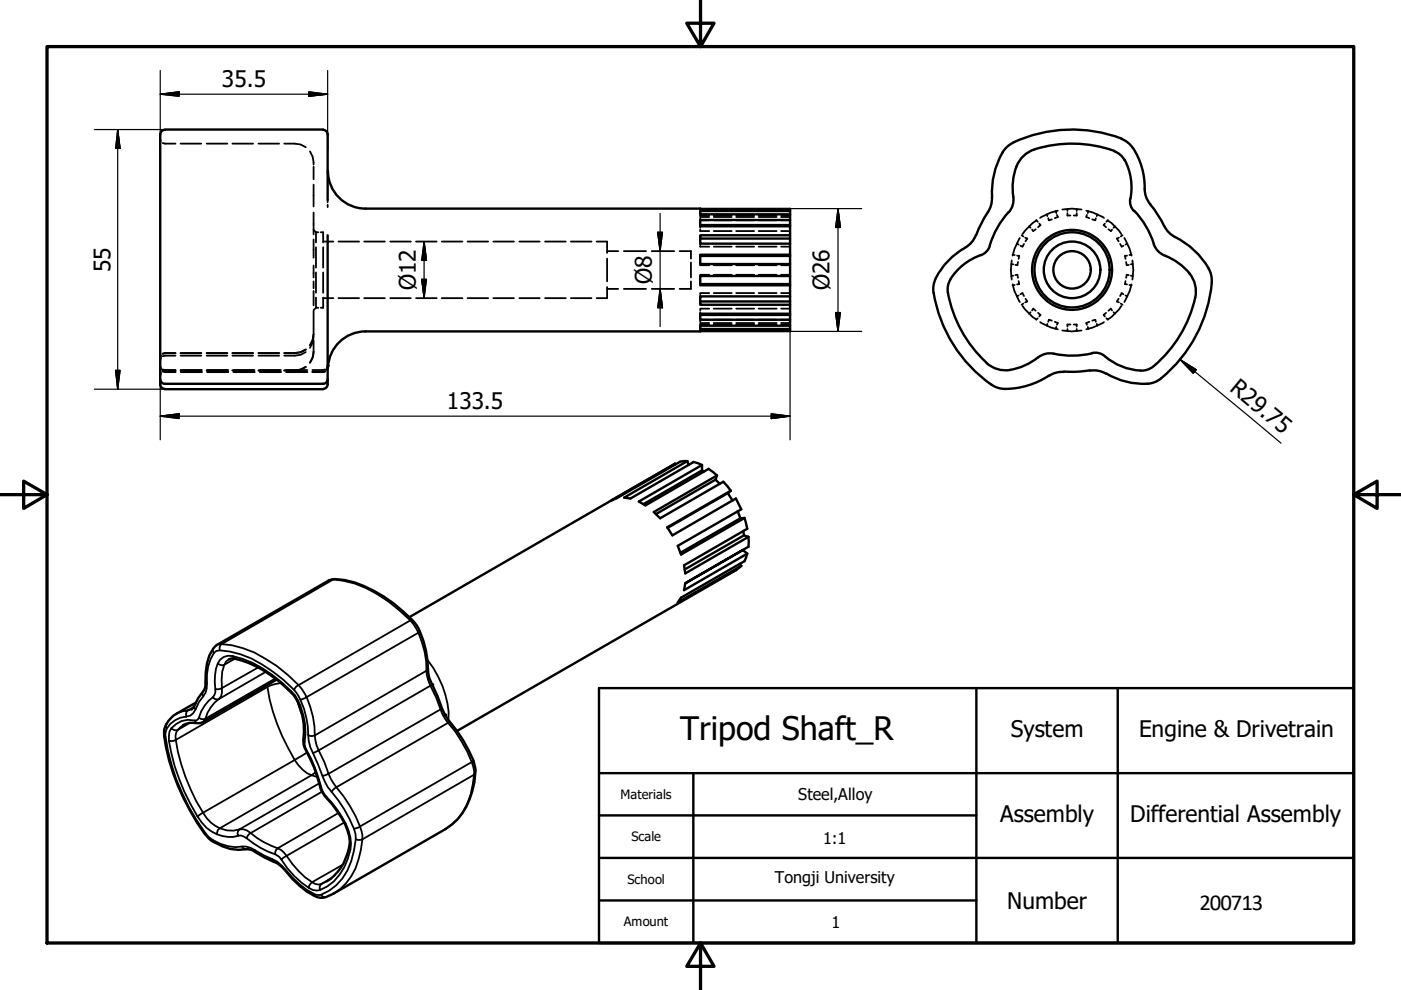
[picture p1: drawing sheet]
<svg xmlns="http://www.w3.org/2000/svg" width="297mm" height="210mm" viewBox="0 0 297 210" stroke-linecap="round" stroke-linejoin="round" font-family="sans-serif">
<g fill="none" stroke="#000" stroke-width=".51">
<path d="M34 28.5v53M35 27.5a.98 .98 0 0 0-1 1M35 27.5h33.5M68.5 27.5a.98 .98 0 0 1 1 1M69.5 28.5v13.9M69.5 36.3a8 8 0 0 0 8 7.9l90 .1v1.1M214.8 30.3a6.1 6.1 0 0 0-3.1 3.8 17 17 0 0 0-1.4 7.7M219.3 31.7a26.8 26.8 0 0 1 17 .3M219.4 31.7a6.6 6.6 0 0 0-4.5 6l-.2 1.6 .1 2.4a4 4 0 0 1-.9 3.3M236.2 32.1a5 5 0 0 1 3 3.6l.5 1.8 .2 1.8-.2 2.8M237.8 29.4l1.3 .8 1.1 1.2M237.8 29.4a29.7 29.7 0 0 0-23 .8"/>
<path d="M240.2 31.4a15.4 15.4 0 0 1 2.5 8.6M242.7 40l.3 1.7 .9 1.6M69.5 49.9v31.6M148.5 54.3h19M148.5 50.6h19M148.5 47.7h19M167.5 45.4v24.8l-90 .1a8 8 0 0 0-8 7.6M167.5 54h-19v2h19M167.5 49.9h-19v1.8h19M167.5 46.6h-19v1.4h19M167.5 44.7h-19v.7h19M167.5 58.5h-19v2h19"/>
<path d="M204.7 52.5a14.5 14.5 0 0 0-6.7 7.5l-.1 .5a6.9 6.9 0 0 0 .3 3.1 29.7 29.7 0 0 0 12 18M206.9 49.8l-.9 1.6-1.4 1.1M208 54.1a11.1 11.1 0 0 0-7 6.5 10.5 10.5 0 0 0 1 5.3 26.8 26.8 0 0 0 7.1 11M209.5 45a21.6 21.6 0 0 0-2.5 4.8M209.9 52.1l-.7 1.2-1.2 .8M210.3 41.9l-.2 1.6-.7 1.5M213.8 45a18.2 18.2 0 0 0-4 7.1M233.3 57.2a6 6 0 0 0-8.7-5.3 6 6 0 0 0-.8 10.2 6 6 0 0 0 9.4-3.9l.1-1M235.3 57.2a8 8 0 0 0-11.7-7 8 8 0 0 0-.9 13.5 8 8 0 0 0 12.5-5.4l.1-1.1M235.8 57.2a8.5 8.5 0 0 0-12.4-7.5 8.5 8.5 0 0 0-1 14.5 8.5 8.5 0 0 0 13.3-5.8l.1-1.2M239.6 42.1l.1 1.4 .7 1.3M240.5 44.7a18.6 18.6 0 0 1 4.3 7.5 4 4 0 0 0 2.2 2"/>
<path d="M243.8 43.3a25.7 25.7 0 0 1 3.3 5.1l1.1 1.3 1 .6M247 54.2a12.6 12.6 0 0 1 5.2 3.8M249.1 50.3a17 17 0 0 1 7.2 6.6M252.2 58a6.3 6.3 0 0 1 .9 6.4 26.8 26.8 0 0 1-8.5 13.2M256.2 56.9l.6 1.5 .1 1.5M256.9 59.9a29.7 29.7 0 0 1-10.7 20.3M69.5 78h.1M148.5 60.2h19M148.5 63.9h19M148.5 66.8h19M167.5 69.1h-19v.7h19M167.5 66.5h-19v1.3h19"/>
<path d="M167.5 62.8h-19v1.8h19M209.1 76.9a6 6 0 0 0 5.1 1.5M220 75.8a12.6 12.6 0 0 1-5.9 2.6M222.4 79.6a16.2 16.2 0 0 1-10.3 2.8l-1.9-.8M223.4 75a4 4 0 0 0-3.3 .8M225.6 78.9l-1.6 .1-1.6 .7M231.1 78.6h1.7l1.7 .6M231.1 78.5a21.6 21.6 0 0 1-5.5 .3M231.5 74.9h1.5a4.5 4.5 0 0 1 2 1.2 12.6 12.6 0 0 0 6.9 2.5M231.6 74.9a18.2 18.2 0 0 1-8.2 .1M234.5 79.2a15.4 15.4 0 0 0 8.8 2.2M244.6 77.6l-1.3 .8-1.5 .2"/>
<path d="M34 80.4a.98 .98 0 0 0 1 1M34 81.5a.98 .98 0 0 0 1 1M35 82.5h33.5M35 81.4h33.5M69.5 81.5a.98 .98 0 0 1-1 1M69.5 80.4a.98 .98 0 0 1-1 1M149.3 100l-.5-.3-12.4 7.2M150.2 99.4l-13.4 7.8-1.4-.9 13.4-7.7v1.1M246.1 80.2l-1.3 .8-1.6 .4"/>
<circle cx="227.3" cy="57.2" r="4"/>
</g>
<g fill="none" stroke="#000" stroke-width=".38">
<path d="M34 29.5l.1 .4M34.5 30.3l2.7 .2M38.3 30.5h4.4M43.8 30.5h4.4M49.3 30.5h4.4M54.8 30.5h4.4M60.3 30.5h2.2l1.3 .1 1 .6M65.7 32.1l.6 1.1 .2 1.7M66.5 35.3v2.7M66.5 39.2v4.6M66.5 59.7v1.4M66.5 45.1v4.6"/>
<path d="M66.5 50.8v3.8M66.5 56.3v2.5M66.5 48.7l.2 .2M66.8 49.1l.2 .1M67 49.2v2.2M67 52.4v4.3M67 57.8v4.3M67 49.2h.5M68 49.2h.5v2.2M68.5 52.4v4.3M68.5 57.8v4.3M68.5 51.2h2.2"/>
<path d="M69.5 42.4v.5M69.5 43.4v.5M71.8 51.2h4.3M77.2 51.2h4.4M82.7 51.2h4.4M88.2 51.2h4.4M93.7 51.2h4.3M99.1 51.2h4.4M104.6 51.2h4.4M110.1 51.2h4.3M115.6 51.2h4.4M121 51.2h4.4"/>
<path d="M126.5 51.2h2.2v2.4M128.7 54.8v4.9M128.7 53.2h2.4M132.3 53.2h4.7M138.2 53.2h4.7M144.1 53.2h2.4v1.6M146.5 55.7v3.1M146.5 59.7v1.5h-2.4M148.5 45.7h1.9M148.5 44.3v.1M148.5 44.5v.2M148.5 45.4v.4"/>
<path d="M148.5 46.3v.3M148.5 48v.3M148.5 48.7v.3h1.9M148.5 51.7v.2M148.5 52.1v.2h1.9M148.5 56h.1M148.5 56.2h1.9M148.5 58.5h.1M148.5 46.7h1.9M148.5 46h1.9M150.4 58.3h-1.9M151.3 45.7h3.8"/>
<path d="M151.3 58.3h3.8M151.3 56.2h3.8M151.3 52.3h3.8M151.3 49h3.8M151.3 46.7h3.8M151.3 46h3.8M156.1 45.7h3.8M156.1 58.3h3.8M156.1 56.2h3.8M156.1 52.3h3.8M156.1 49h3.8M156.1 46.7h3.8"/>
<path d="M156.1 46h3.8M160.8 45.7h3.9M160.8 58.3h3.9M160.8 56.2h3.9M160.8 52.3h3.9M160.8 49h3.9M160.8 46.7h3.9M160.8 46h3.9M165.6 45.7h1.9M165.6 58.3h1.9M165.6 56.2h1.9M165.6 52.3h1.9"/>
<path d="M165.6 49h1.9M165.6 46.7h1.9M165.6 46h1.9M214.4 56h.4M214.5 55.2l-.2 2 .2 2.1M214.7 54l.4 .1M214.8 58.5h-.4M215.3 58.3h.4l.1 .6M215.6 51.7l.4 .2M215.6 54.2l.5 .1-.1 .6M215.8 55.5l-.1 .7h-.4M216 59.6l.1 .6-.5 .1"/>
<path d="M216.2 50.5l-1.1 2.3-.4 1.4M216.6 49.9l.4 .2M217.1 51.7l-.3 .6-.5-.2M217.4 50.4l.4 .2-.4 .6M218.2 48l.3 .3M219.6 48.6l-.5 .4-.3-.3M219.7 46.8l-.8 .5-2.1 2.3M219.7 46.6l.3 .4M220.3 47.4l.3 .3-.5 .5M221.9 45.4l.2 .4M222.2 46.3l.2 .4 .6-.2M223.8 44.7l.2 .5"/>
<path d="M224.1 45.6l.2 .4-.7 .3M224.3 44.7l-1.5 .4-2.3 1.1M225.2 44.4l2.1-.2 2 .2M226.3 45.2v.5h.6M226.3 44.3v.4M228.3 45.2v.5h-.7M228.3 44.3v.4M230.3 44.7l1.4 .4 2.4 1.1M230.4 45.6l-.1 .4 .6 .3M230.8 44.7l-.2 .5M232.3 46.3l-.1 .4-.6-.2M232.7 45.4l-.2 .4"/>
<path d="M234.3 47.4l-.3 .3 .5 .5M234.9 46.8l.7 .5 1.6 1.6 .5 .7M234.9 46.6l-.3 .4M235 48.6l.5 .4 .3-.3M236.4 48l-.3 .3M237.2 50.4l-.4 .2 .4 .6M237.5 51.7l.3 .6 .4-.2M238 49.9l-.4 .2M238.4 50.5l1.1 2.3 .4 1.4M238.6 59.6l-.1 .6 .5 .1M238.8 55.5l.1 .7h.4M239 54.2l-.5 .1 .1 .6"/>
<path d="M239 51.7l-.4 .2M239.3 58.3h-.4l-.1 .6M239.8 58.5h.4M239.9 54l-.4 .1M240.1 55.2l.2 2-.2 2.1M240.2 56h-.4M34 77.5l.1 .5M34 77.9l.1 .5M34 77.8l.1 .5M34.1 79l-.1 .5M34.1 79.1l-.1 .5M34.1 75.4l-.1 .5"/>
<path d="M34.1 75.3l-.1 .5M34.1 75.9l-.1 .5M34.5 78.3l2.7 .2M34.5 78.8l2.7 .1M37.2 74.8l-2.7 .2M37.2 75.4l-2.7 .1M37.2 74.9l-2.7 .1M37.2 78.6l-2.7 .1M37.2 78.5l-2.7 .1 .5 .2h2.2M38.3 78.6h4.4M38.3 74.9h4.4M38.3 75.4h4.4"/>
<path d="M38.3 74.8h4.4M38.3 78.5h4.4M38.4 78.8h4.4M38.4 78.9h4.4M38.4 78.5h4.4M43.8 78.6h4.4M43.8 74.9h4.4M43.8 75.4h4.4M43.8 74.8h4.4M43.8 78.5h4.4M43.9 78.8h4.5M43.9 78.9h4.5"/>
<path d="M43.9 78.5h4.5M49.3 78.6h4.4M49.3 74.9h4.4M49.3 75.4h4.4M49.3 74.8h4.4M49.3 78.5h4.4M49.5 78.8h4.5M49.5 78.9h4.5M49.5 78.5h4.5M54.8 78.6h4.4M54.8 74.9h4.4M54.8 75.4h4.4"/>
<path d="M54.8 74.8h4.4M54.8 78.5h4.4M55.1 78.8h4.5M55.1 78.9h4.5M55.1 78.5h4.5M60.6 78.5h4.6M60.7 78.8h4.5M60.7 78.9h4.5M64.8 74.1l-1 .6-1.3 .2h-2.2M64.8 74.6l-1 .6-1.3 .2h-2.2M64.8 74.1l-1 .5-1.3 .2h-2.2M64.8 77.8l-1 .6-1.3 .2h-2.2"/>
<path d="M64.8 77.8a4.3 4.3 0 0 1-2.3 .7h-2.2M66.5 61.7v3M66.5 65.9v5l-.2 1.2-.6 1.2M66.5 71.4l-.2 1.2-.6 1.2M66.5 70.8l-.2 1.2-.6 1.2M66.5 72.1v2.5l-.2 1.3-.6 1M66.5 74.5a4.3 4.3 0 0 1-.8 2.4M66.7 65.6l-.2 .2M67 63.1v2.1M67 65.2h.5M67 65.2l-.2 .2M68.5 63.1v2.1h-.5"/>
<path d="M68.5 63.2h2.2M69 78.6l-.5 .2h-2.3M69 78.3l-.5 .2h-2.3M69 78.8l-.5 .1h-2.3M69.5 77.9l-.2 .4M69.5 77.5l-.2 .5M69.5 78l-.2 .5M71.8 63.2h4.3M77.2 63.2h4.4M82.7 63.2h4.4M88.2 63.2h4.4M93.7 63.2h4.3"/>
<path d="M99.1 63.2h4.4M104.6 63.2h4.4M110.1 63.2h4.3M115.6 63.2h4.4M121 63.2h4.4M128.7 60.9v2.3h-2.2M128.7 61.2h2.4M132.3 61.2h4.7M138.2 61.2h4.7M148.5 68.8h1.9M148.5 62.6v.2M148.5 66.2v.3"/>
<path d="M148.5 68.7v.4M148.5 69.8v.1M148.5 70.1v.1M148.5 68.5h1.9M150.4 67.8h-1.9v.4M150.4 62.1h-1.9v.3M150.4 65.4h-1.9v.4M151.3 68.8h3.8M151.3 68.5h3.8M151.3 67.8h3.8M151.3 62.1h3.8M151.3 65.4h3.8"/>
<path d="M156.1 68.8h3.8M156.1 68.5h3.8M156.1 67.8h3.8M156.1 62.1h3.8M156.1 65.4h3.8M160.8 68.8h3.9M160.8 68.5h3.9M160.8 67.8h3.9M160.8 62.1h3.9M160.8 65.4h3.9M165.6 68.8h1.9M165.6 68.5h1.9"/>
<path d="M165.6 67.8h1.9M165.6 62.1h1.9M165.6 65.4h1.9M214.7 60.3l.4 1.4 1.1 2.3M215.1 60.4l-.4 .1M216 62.6l-.4 .2M216.3 62.4l.5-.3 .3 .7M216.8 64.9l2.1 2.3 .8 .5M217 64.4l-.4 .2M217.4 63.3l.4 .6-.4 .2M218.5 66.2l-.3 .3M218.8 65.8l.3-.4 .5 .5"/>
<path d="M220 67.5l-.3 .3M220.1 66.3l.5 .5-.3 .3M220.5 68.3l2.3 1.1 1.5 .4M222.1 68.7l-.2 .4M223 68l-.6-.2-.2 .4M223.6 68.2l.7 .3-.2 .4M224 69.3l-.2 .5M225.2 70.1l2.1 .2 2-.2M226.3 69.8v.4M226.9 68.8h-.6v.5M227.6 68.8h.7v.5M228.3 69.8v.4"/>
<path d="M230.6 69.3l.2 .5M230.9 68.2l-.6 .3 .1 .4M231.6 68l.6-.2 .1 .4M232.5 68.7l.2 .4M234.1 68.3l-2.4 1.1-1.4 .4M234.5 66.3l-.5 .5 .3 .3M234.6 67.5l.3 .3M235.8 65.8l-.3-.4-.5 .5M236.1 66.2l.3 .3M237.2 63.3l-.4 .6 .4 .2M237.6 64.4l.4 .2M237.7 64.9l-.5 .7-1.6 1.6-.7 .5"/>
<path d="M238.2 62.4l-.4-.3-.3 .7M238.6 62.6l.4 .2M239.5 60.4l.4 .1M239.9 60.3l-.4 1.4-1.1 2.3"/>
</g>
<circle cx="69.5" cy="77.9" r=".19" fill="#000"/>
<circle cx="69.5" cy="77.5" r=".25" fill="#000"/>
<g fill="none" stroke="#000" stroke-width=".38">
<path d="M45.2 137.5l-.1 .5 .2 .5M45.3 138.5l.5-.5a15.2 15.2 0 0 1 9.8 2.9 29.7 29.7 0 0 1 7.3 6 16.6 16.6 0 0 1 2.4 9l.5 2.5 1.6 3.7a17.8 17.8 0 0 0 4.3 7.5 25 25 0 0 1 3.7 7.2 14.9 14.9 0 0 1-4.2 10.9l-1.5 1.2-1.6 .8-.5 .1a7.4 7.4 0 0 1-4.2-2.4l-1.4-1.4a12.1 12.1 0 0 0-6.1-4.7l-1.9-1.1a4.9 4.9 0 0 0-4.1-.6 8.9 8.9 0 0 1-6.4-3 44.2 44.2 0 0 1-8.4-21 4.6 4.6 0 0 1 4.4-3.7l.8-.2 .7-.5 1.2-2.3a4.9 4.9 0 0 0 1.7-4 10.3 10.3 0 0 1 1.4-6.4zM46 136.8l1-.2-.3 .3-.1 1M48.5 139.8l-.6 .4-.3 .7M49.3 139.1a25.8 25.8 0 0 1 12.4 7.4v.3M49.8 139.7l-2.2 1.2M49.8 139.7l-.3-.2-.2-.4a2.65 2.65 0 0 0-3.1 1.6M69.7 123.1l.5-.2a18.2 18.2 0 0 1 9.7 3.1l2.5 1.5 4.6 4M71.1 122.8h-.4l-23.7 13.8a19.8 19.8 0 0 1 9.3 3.1l2.4 1.5 2.3 1.9 2.3 2.2-.4 .2-.5 .8M87 131.5l-23.7 13.8 1.7 2.5-1.3 .6M87 131.5l.6 .8 1.1 1.8M87.4 131.5h-.4"/>
<path d="M88.7 134.1l-23.7 13.7a19.8 19.8 0 0 1 1.7 8.1l-.9 .2-.5-.2M88.7 134.1a19.2 19.2 0 0 1 1.7 8.1M89 133.9l-.3 .2M90.7 140a20.8 20.8 0 0 1 4.4 11v1.7M34.8 156.1l.3 .2M35.2 153.6l-.1 .4 .3 .5M37.3 156.9l19.4-11.3a41.8 41.8 0 0 0 5.8 15.5l2.6-1.6M37.3 156.9a41 41 0 0 0 5.8 15.4M37.3 156.9l-.5 .2h-1a44.7 44.7 0 0 0 6 16M37.5 151.3l1.1-.5 1.3-.2-.3 .3-.1 1M37.7 154.8l-.4 .6v1.5M37.7 154.8l-.9-.1-.5-.3-.4 .7-.1 2"/>
<path d="M38.9 153.7l-1.2 1.1M40.3 153.3l-2.6 1.5M41.1 149.9l-1.2 .7 .7-.2M41.2 149.6v.4l.3 .4M41.8 153.3l-.3-.2-.2-.3a4.8 4.8 0 0 0-5 1.6M43.1 146.5l-.2 .3 .2 .8M43.6 152.4l-.6 .7M43.6 152.4h-1l-.4-.2-.5 .6h-.4M43.6 144.6l.3 .3M46.4 148.2a7.8 7.8 0 0 0-2.8 4.2M46.4 148.2h-.9l-.4-.4a8.3 8.3 0 0 0-2.9 4.4M47.1 145.9v1l-.2 .8-.5 .5"/>
<path d="M47.1 145.9l-.5 .2h-.9v.7l-.6 1M47.6 140.9l-.5 1.5v3.5M47.6 140.9l-.5 .2-.9-.4a11 11 0 0 0-.5 5.4M54.7 141.5l-7.6 4.4M56.3 142.5l-9.9 5.7M58.4 143.9l-14.8 8.5M59.5 144.8l-2 .5-.8 .3-.1-.3M61.7 146.5l.8 .9 .7 1.1 .5 1.1h-.3M63.1 148.6l1 3.3M63.7 149.6a14 14 0 0 1 .9 7.7l-.3-.5M64.6 157.3l.1 1.1 .3 .6h-.2M65 159a32 32 0 0 1 3.1 7.8l-.3-.2"/>
<path d="M90.4 142.2l-23.7 13.7 .4 2.1 .5 1.1-1.2 .6M90.4 142.2l.1 .9a18.4 18.4 0 0 0 2 4.8l.9 2.5M90.7 141.8l-.3 .4M91 143.7l-.3 .4M91.6 145.1l-24 14 1.2 2.5 .9 2.5-.9 .3h-.5M93.4 150.4l-23.7 13.7 .4 1 1.2 1.8-1 1M93.4 150.4l.6 1.3 1 1.6M93.7 150.1l-.3 .3M94.4 151.5l-.4 .2M95 153.3l-23.7 13.6a28.7 28.7 0 0 1 5 8.3l-1.2 .5M95 153.3a28.7 28.7 0 0 1 5 8.3M95.4 153.1l-.4 .2"/>
<path d="M43.1 172.3a7.3 7.3 0 0 0 3.5 3.3M43.1 172.3l-1.3 .8a8.4 8.4 0 0 0 4.2 3.8M43.5 176.6l-.1 .2M45.1 178.1l.2 .4M46 176.9a6.5 6.5 0 0 0 4.5 .3M46.6 175.6l1.5 .5h1.4l1.2-.2M46.6 175.6l-.4 .3-.2 1M50.7 175.9l.8-.1 .8 .3 .8 .5M50.7 175.9l-.3 .8 .1 .5 .6-.1 1.2 .6M51.3 179.5l.3 .4 .6 .2M53.1 176.6a17.9 17.9 0 0 0 5.8 3.3M53.1 176.6l-.3 .3-.5 .8a18.5 18.5 0 0 0 6.1 3.4"/>
<path d="M58.9 179.9l.7 .3 1.2 1.3M58.9 179.9l-.5 .7v.5l.8 .6 .4 .5M66.9 163.7l-.9 .7a7.6 7.6 0 0 1-3.5-3.3l-19.4 11.2M67.3 164.8l-1.3-.4-19.4 11.2M67.7 166.1l-17 9.8M68.1 166.8l.2 .8 1 1.5v.2M68.3 167.9l-15.2 8.7M69.3 169.1a23.3 23.3 0 0 1 4 5.6h-.1M71.8 172.4l-12.9 7.5M73 174.4l-12.2 7.1M73.3 174.7a8.7 8.7 0 0 1 1 5.4l-.3-.6M100 161.6l-23.7 13.6 .5 1.9v.9l-.9 .1-.5-.2"/>
<path d="M100 161.6l.5 1.8v.8l-23.7 13.8a17.5 17.5 0 0 1-3.4 9.2l-1.3 1.3-1.4 1M100.4 161.3l-.4 .3M100.8 163.9l-.3 .3a16.1 16.1 0 0 1-3.4 9.4l-1.3 1.2-1.4 1M54 180.2l.2 .5M57.7 182.2l.3 .5M60.6 184.5v.2M60.8 181.5a18 18 0 0 0 5.4 5.5M60.8 181.5l-1.2 .7a19 19 0 0 0 5.9 6M66.2 187l.7 .4 .7 .2 .5-.2M66.2 187l-.7 .8v.4l.8 .5 .9 .1 .7-.1M66.4 189.5l.3 .5M68.1 189.7l.2 .3 .8 .2"/>
<path d="M69.3 186.9l-1.2 .5M70.2 186.2l-2.1 1.2M72.6 183.4l-6.4 3.6M74.3 180.1a11.2 11.2 0 0 1-6.4 8.6l-.1-.5 .3-.8"/>
</g>
<g fill="#000">
<circle cx="91.6" cy="145.1" r=".25"/>
<circle cx="94.4" cy="151.5" r=".25"/>
</g>
<g fill="none" stroke="#000" stroke-width=".51">
<path d="M143.1 98.3l-56.3 32.5M143.1 98.3l.1 .2M145.7 97.8l-1.5 .1-13.5 7.7-1 .5 13.4-7.8M145.7 97.8l-13.4 7.7 1.4 .2 13.4-7.7 1.7 .6M145.7 97.8l.3 .8M150.2 99.4l1.8 1.4M151.7 101.7l-12.6 7.3M152 100.8l-13.4 7.8 1.4 1.3 13.4-7.8 1.5 1.9M152 100.8l-.3 .9 .9 .9M154.3 104.6l-12.8 7.3M154.9 104l-.6 .6 1 1.5M154.9 104l-13.4 7.8 1.1 1.7 13.4-7.8 1.2 2.3-13.5 7.7 .7 1.9 13.5-7.8"/>
<path d="M156.4 108.4l.6 1.5 .9-.1M156.8 119.5l.4 .5M157 109.9l-12.7 7.3M157.2 120l-1.1 .9-59.2 34.1M157.6 112.6l.1 .9 1 .3M157.7 113.5l-12.5 7.2M157.9 109.8l.5 2.3-13.4 7.8 .3 1.7 13.4-7.8M158.4 117.4l-.5 1.6-13.5 7.7-.7 1 13.5-7.7M158.4 117.4l-13.4 7.7 .3-1.4M158.7 113.8v2.1l-13.4 7.8 12.2-7.1 .9 .8M48.5 139.8l.6-.2a21.6 21.6 0 0 1 11.2 5.9 10.4 10.4 0 0 1 4.1 7.9l.1 1.8a5.7 5.7 0 0 0 .3 3.8 30.5 30.5 0 0 1 3.2 8.4 10.3 10.3 0 0 0 2.4 3.1 18.5 18.5 0 0 1 3.6 6.8 10.3 10.3 0 0 1-2.4 7.6l-1.5 1.4-.8 .6M41.5 149l-4 2.3a4.9 4.9 0 0 0-2.7 4.8 46.2 46.2 0 0 0 9.5 21.7 10.9 10.9 0 0 0 8.3 2.3l1 .2a24.5 24.5 0 0 0 5.1 2.7 13 13 0 0 1 3.3 3.3 12.8 12.8 0 0 0 5.9 4l1.2-.1 1.6-.7 23.7-13.7a12.8 12.8 0 0 0 5.7-8.1 10.7 10.7 0 0 0 .3-6.4 33.2 33.2 0 0 0-5.5-8.9 17.7 17.7 0 0 1-2.1-4.8 14.4 14.4 0 0 1-2.1-5.8 17.9 17.9 0 0 0-2.8-9.8 29 29 0 0 0-14.9-9l-1.9-.2-1.4 .3-23.7 13.7a5.9 5.9 0 0 0-2.1 3.9l-.3 1.9a7.7 7.7 0 0 1-.3 3.6 15.7 15.7 0 0 0-2.3 3.9l-.4 .3"/>
<path d="M58.6 144.1l-15.6 9-1.2 .2a4.2 4.2 0 0 0-2.9 .4"/>
</g>
<path d="M127 145.9h160v54h-160zM207 145.9v54M237 145.9v54M127 163.9h160M127 172.9h80M147 163.9v36M127 181.9h160M127 190.9h80" fill="none" stroke="#000" stroke-width=".51"/>
<path d="M148.5 -.1v10l-2.9-5h5.8l-2.9 5M10 9.9h277v190h-277zM0 104.9h10l-5-2.9v5.8l5-2.9M287 104.9l5 2.9v-5.8l-5 2.9h10M148.5 199.9l2.9 5h-5.8l2.9-5v10" fill="none" stroke="#000" stroke-width=".7"/>
<g fill="none" stroke="#000" stroke-width=".25">
<path d="M34 20l4-.5v.9zM34 20h35.5M34 15v16.9M65.5 19.5l4 .5-4 .4zM69.5 15v16.9M20 27.5h15M25 27.5l.5 4h-1zM25 27.5v55M89.4 59.2h1l-.5 4zM89.9 51.2l.5 4h-1zM89.9 51.2v12M139.4 49.2h1.1l-.5 4z"/>
<path d="M140 45.2v24.1M148.5 44.2h34.2M177.7 44.2l.5 4h-1zM177.7 44.2v26.1M24.5 78.5h1l-.5 4zM34 79.5v13.8M140 61.2l.5 4h-1.1zM148.5 70.3h34.2M167.5 62.8v30.5M177.2 66.3h1l-.5 4zM250.2 76.2l3.4 2.2-.6 .8zM250.2 76.2l21.4 17.8"/>
<path d="M20 82.5h15M34 88.2l4-.5v1zM34 88.2h133.5M163.5 87.7l4 .5-4 .5z"/>
</g>
<g fill="#000" stroke="#000" stroke-width=".25">
<path d="M34 20l4-.5zM34 20l4-.5v.9zM25 27.5l.5 4zM25 27.5l.5 4h-1zM65.5 20.4l4-.4zM65.5 19.5l4 .5-4 .4zM89.4 59.2l.5 4zM89.4 59.2h1l-.5 4zM89.9 51.2l.5 4zM89.9 51.2l.5 4h-1zM139.4 49.2l.6 4zM139.4 49.2h1.1l-.5 4z"/>
<path d="M177.7 44.2l.5 4zM177.7 44.2l.5 4h-1zM24.5 78.5l.5 4zM24.5 78.5h1l-.5 4zM140 61.2l.5 4zM140 61.2l.5 4h-1.1zM177.2 66.3l.5 4zM177.2 66.3h1l-.5 4zM250.2 76.2l3.4 2.2zM250.2 76.2l3.4 2.2-.6 .8zM34 88.2l4-.5zM34 88.2l4-.5v1z"/>
<path d="M163.5 88.7l4-.5zM163.5 87.7l4 .5-4 .5z"/>
</g>
<text font-size="6.9" x="144.2" y="156.9">Tripod Shaft_R</text>
<g font-size="4.8">
<text x="47.1" y="18.4">35.5</text>
<text x="23.4" y="57.6" transform="rotate(-90 23.4 57.6)">55</text>
<text x="88.1" y="61.6" transform="rotate(-90 88.1 61.6)">Ø12</text>
<text x="138.2" y="60.2" transform="rotate(-90 138.2 60.2)">Ø8</text>
<text x="175.9" y="61.6" transform="rotate(-90 175.9 61.6)">Ø26</text>
<text x="260.5" y="82.7" transform="rotate(40 260.5 82.7)">R29.75</text>
<text x="94.7" y="86.6">133.5</text>
<text x="214.3" y="156.2">System</text>
<text x="241.5" y="156.2">Engine &amp; Drivetrain</text>
<text x="212" y="174.2">Assembly</text>
<text x="239.6" y="174.3">Differential Assembly</text>
<text x="213.6" y="192.7">Number</text>
<text x="254.3" y="193">200713</text>
</g>
<g font-size="3.4">
<text x="169.2" y="169.7">Steel,Alloy</text>
<text x="174.5" y="178.9">1:1</text>
<text x="164.3" y="187.3">Tongji University</text>
<text x="176.3" y="196.8">1</text>
</g>
<g font-size="2.7">
<text x="131.6" y="169.4">Materials</text>
<text x="133.9" y="178.4">Scale</text>
<text x="133" y="187.4">School</text>
<text x="132.3" y="196.4">Amount</text>
</g>
</svg>
